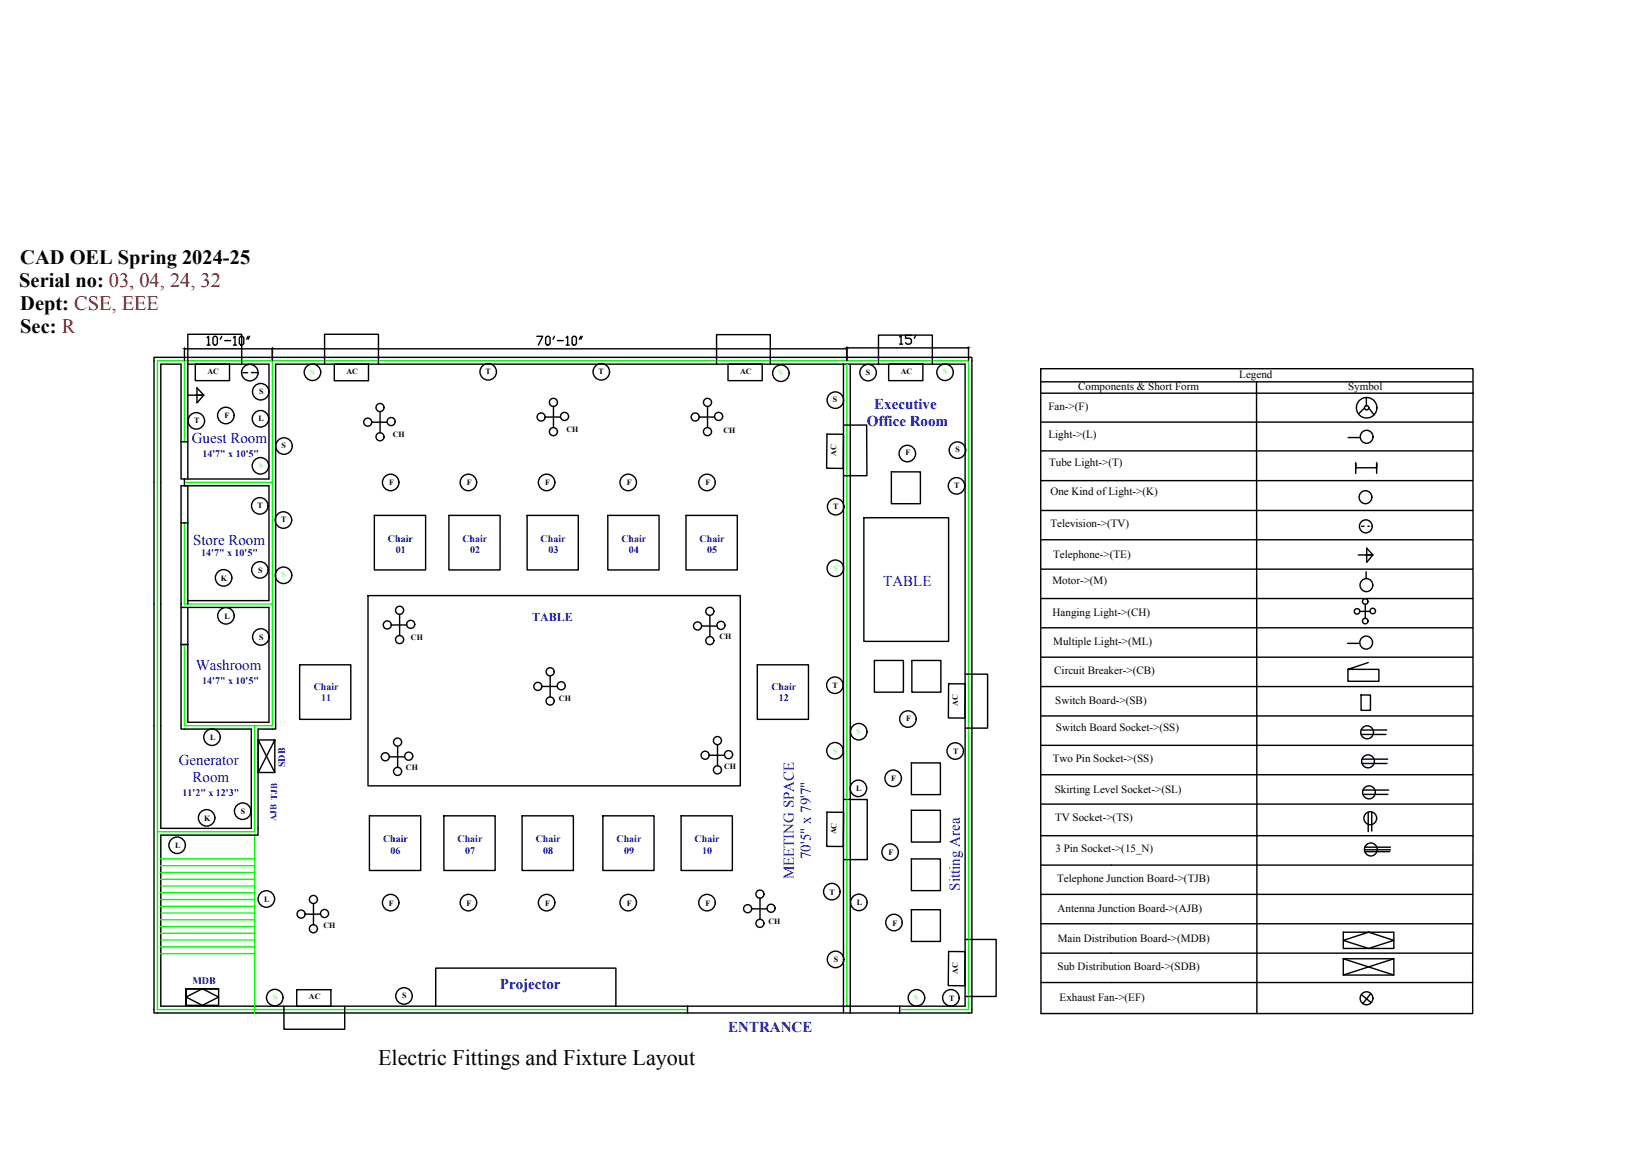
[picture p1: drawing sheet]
<svg xmlns="http://www.w3.org/2000/svg" width="297mm" height="210mm" viewBox="0 0 297 210" stroke-linecap="round" stroke-linejoin="round" font-family="sans-serif">
<!-- layer: 0 -->
<g fill="none" stroke="#0f0" stroke-width=".25">
<path d="M33.3 65.2v14.7M49.2 65.2v66h-15.9v-14.7M153.1 65.8v116.1M33.3 87.2h15.9M33.3 94.5v14.7h15.9M46 131.2v19.2h-17.5M29.1 159h16.9M29.1 157.7h16.9M29.1 156.5h16.9M29.1 155.3h16.9M46 151v32.1M29.1 160.2h16.9"/>
<path d="M29.1 161.4h16.9M29.1 162.6h16.9M29.1 163.9h16.9M29.1 165.1h16.9M29.1 166.3h16.9M29.1 167.5h16.9M29.1 168.7h16.9M29.1 170h16.9M29.1 171.2h16.9M29.1 172.4h16.9M124.3 182.5h-95.8v-117.3h146.6v117.3h-12.4"/>
</g>
<g fill="none" stroke="#000" stroke-width=".25">
<path d="M32.7 79.9v-14.1h-3.6v84h16.3v-18h-12.7v-15.3h1.3h-1.3v-6.7M32.7 79.9v6.7h.6M32.7 79.9h1.3M33.3 62.9v2.2M33.5 63.1h15.6M34 71.4h2.8l-1.2 1.4v-2.7l1.2 1.3h-1.4M34 65.8h14.6v20.8h-15.3M34 65.8v20.8M35.3 65.8h6.2v3h-6.2zM37.5 61.1l.2-.3v1.6M37.5 62.4h.5M38.8 60.8h.2l.3 .3v1l-.3 .3h-.2l-.3-.3v-1z"/>
<path d="M40.1 60.8l-.3 .5M40.6 61.6h1.1M42.2 61.1l.3-.3v1.6M42.2 62.4h.5M43.3 61.1l.2-.3h.3l.3 .3v1l-.3 .3h-.3l-.2-.3zM43.7 65.8v-5.4h-9.7v5.4M43.9 67.4h.9M44.9 60.8l-.3 .5M45.1 60.8l-.2 .5M45.5 67.4h.9M49.2 62.9v2.2M49.3 63.1h103.7"/>
<path d="M49.8 65.8h124.7v116.1h-145.4v-30.9h17.6v-19.2h3.1zM60.4 65.8h6.2v3h-6.2zM67.2 76.3h2.8M68.4 65.8v-5.4h-9.7v5.4M68.7 74.4v3.8M97.1 60.8h1l-.8 1.6M98.6 75.4h2.7M98.6 61.1l.3-.3h.3l.2 .3v1l-.2 .3h-.3l-.3-.3zM100.1 73.5v3.8M100.2 60.8l-.2 .5M100.8 61.6h1M102.4 61.1l.2-.3v1.6"/>
<path d="M102.4 62.4h.5M103.4 61.1l.3-.3h.3l.2 .3v1l-.2 .3h-.3l-.3-.3zM105 60.8l-.3 .5M105.3 60.8l-.3 .5M126.4 75.4h2.8M127.9 73.5v3.8M131.6 65.8h6.2v3h-6.2zM139.3 65.9v-5.4h-9.8v5.4M149.5 78.5h3l-.1 6.2h-3zM152.5 76.9l4.2-.1v9.2h-4.2M152.5 65.8v117.3M153.1 62.7v2.4"/>
<path d="M153.2 62.9h21.8M153.7 65.8v117.3M158.8 65.8v-5.2h9.8v5.2M160.7 65.8h6.1v3h-6.1zM162.7 60.9l.2-.3v1.6M162.7 62.2h.5M164.8 60.6h-1.1v.6h.8l.3 .2v.6l-.3 .2h-.5l-.3-.2M165.6 60.6l-.3 .6M175.1 62.7v2.4M188.2 66.7h78.1v84.4h-78.1zM188.2 71.1h78.3M188.2 69h78"/>
<path d="M188.2 76.3h78.1M227.2 69v114.2M243.7 79.1h2.2M246.7 73.8l-1.1 1M247 71.9v1.5M247.4 73.8l1 1.2M32.7 94.5h1.3M33.3 86.6v1.2h15.3v20.8h-14.6M34 94.5v-6.7h-1.3v22h15.9v20.8h-14.6v-20.8M34 94.5v14.7M67.7 93.2h9.2v9.8h-9.2zM81.2 93.2h9.2v9.8h-9.2z"/>
<path d="M95.3 93.2h9.2v9.8h-9.2zM109.9 93.2h9.3v9.8h-9.3zM124 93.2h9.3v9.8h-9.3zM156.2 93.6h15.3v22.4h-15.3zM161.1 85.3h5.3v5.8h-5.3zM188.2 81.5h78.1M188.2 86.9h78.1M188.2 92.3h78.1M188.2 97.6h78.1M245.1 85.6v-1.9v.9h3.8v-.9v1.9M246.2 95.2h.4M247.3 95.2h.2"/>
<path d="M66.5 107.7h67.3v34.4h-67.3zM70.8 113h2.7M72.2 111.1v3.8M126.9 113.2h2.7M128.3 111.3v3.8M158.1 119.4h5.2v5.7h-5.2zM164.9 119.4h5.2v5.7h-5.2zM188.2 102.9h78.1M188.2 108.2h78.1M188.2 113.5h78.1M188.2 118.8h78.1M243.6 116.3h2.2"/>
<path d="M245.6 100.3h2.6l-1.1 1.3v-2.5l1.1 1.2h-1.3M245.8 110.5h1.9M246.8 109.3v2.5M247 103.4v1.2M247.4 119.8l-3.7 1.2h5.6v2.2h-5.6v-2.2M46.7 133.8l3 5.9M49.7 133.8h-3v5.9h3v-5.9l-3 5.9M54.2 120.2h9.2v9.9h-9.2zM70.4 136.8h2.8M71.9 134.9v3.8M98 124.1h2.7M99.5 122.2v3.8"/>
<path d="M128.2 136.6h2.8M129.7 134.6v3.9M136.9 120.2h9.3v9.9h-9.3zM164.8 137.9h5.2v5.8h-5.2zM171.5 123.6h3l-.1 6.2h-2.9zM174.5 121.9h4v9.7h-4M188.2 124.1h78.1M188.2 129.4h78.1M188.2 134.8h78.1M246.1 125.7h1.7v2.7h-1.7zM246.1 132h4.6M246.1 132.8h4.5"/>
<path d="M246.2 137.3h4.7M246.2 138h4.5M66.8 147.5h9.3v9.9h-9.3zM80.2 147.5h9.3v9.9h-9.3zM94.4 147.5h9.3v9.9h-9.3zM109 147.5h9.2v9.9h-9.2zM123.1 147.5h9.3v9.9h-9.3zM149.5 146.8l3 .1-.1 6.1h-2.9zM152.5 144.5l4.3 .1v10.8h-4.3M164.8 146.5h5.2v5.7h-5.2zM164.8 155.3h5.2v5.7h-5.2zM188.2 151.1v26.5"/>
<path d="M188.2 140.1h78.1M188.2 145.4h78.1M188.2 156.4h78M246.4 142.8h4.6M246.4 143.6h4.5M246.7 153.2h4.7M246.7 154h4.6M246.7 153.6h4.7M247.4 146.9v3.5M248 146.9v3.3M266.3 151.1l-.1 26.5M39.5 178.8h-5.9h5.9v3h-5.9v-3v3"/>
<path d="M53.6 178.9h6.2v3h-6.2zM55.2 165.3h2.8M56.7 163.4v3.8M135.9 164.3h2.8M137.4 162.4v3.8M164.8 164.5h5.2v5.7h-5.2zM171.5 172h3l-.1 6.2h-3zM174.5 169.8h5.6v10.4h-5.6M188.2 177.6v5.6h78v-5.6M188.2 161.7h78M188.2 167h78M188.2 172.3h78"/>
<path d="M188.2 177.6h78M242.9 168.5h9.1v3h-9.1zM242.9 173.3h9.1v3h-9.1zM242.9 170l4.5-1.5 4.6 1.5-4.6 1.5zM242.9 173.3l9.1 3M246.1 179.8l1.8 1.5M247.8 179.6l-1.4 1.8M252 173.3l-9.1 3M33.6 180.3l3-1.5 2.9 1.5-2.9 1.5zM51.3 181.9v4.2h11v-4.2M78.8 181.9v-6.9h32.5v6.9M124.3 183.1h-96.5v-118.5h147.9v118.5h-22"/>
<path d="M124.3 183.1h29.4M124.3 181.9v1.2M162.7 181.9v1.2"/>
<circle cx="35.5" cy="76.1" r="1.49"/>
<circle cx="40.8" cy="75.1" r="1.49"/>
<circle cx="45.2" cy="67.4" r="1.49"/>
<circle cx="47.1" cy="75.7" r="1.49"/>
<circle cx="47.1" cy="70.8" r="1.49"/>
<circle cx="56.5" cy="67.3" r="1.49"/>
<circle cx="66.5" cy="76.3" r=".73"/>
<circle cx="68.7" cy="79" r=".73"/>
<circle cx="68.7" cy="73.7" r=".73"/>
<circle cx="70.7" cy="76.2" r=".73"/>
<circle cx="88.3" cy="67.2" r="1.49"/>
<circle cx="97.8" cy="75.4" r=".73"/>
<circle cx="100.1" cy="72.7" r=".73"/>
<circle cx="100.1" cy="78" r=".73"/>
<circle cx="102.1" cy="75.3" r=".73"/>
<circle cx="108.7" cy="67.2" r="1.49"/>
<circle cx="125.7" cy="75.4" r=".73"/>
<circle cx="127.9" cy="78" r=".73"/>
<circle cx="127.9" cy="72.7" r=".73"/>
<circle cx="129.9" cy="75.3" r=".73"/>
<circle cx="141.2" cy="67.5" r="1.49"/>
<circle cx="151" cy="72.3" r="1.49"/>
<circle cx="156.9" cy="67.4" r="1.49"/>
<circle cx="170.9" cy="67.3" r="1.49"/>
<circle cx="247.1" cy="79" r="1.16"/>
<circle cx="247.1" cy="73.7" r="1.85"/>
<circle cx="247.1" cy="73.7" r=".39"/>
<circle cx="47" cy="91.5" r="1.49"/>
<circle cx="47.1" cy="84.2" r="1.49"/>
<circle cx="51.2" cy="94" r="1.49"/>
<circle cx="51.3" cy="80.6" r="1.49"/>
<circle cx="70.6" cy="87.2" r="1.49"/>
<circle cx="84.7" cy="87.2" r="1.49"/>
<circle cx="98.8" cy="87.2" r="1.49"/>
<circle cx="113.6" cy="87.2" r="1.49"/>
<circle cx="127.8" cy="87.2" r="1.49"/>
<circle cx="151.1" cy="91.6" r="1.49"/>
<circle cx="164" cy="82" r="1.49"/>
<circle cx="172.9" cy="87.8" r="1.49"/>
<circle cx="173.1" cy="81.4" r="1.49"/>
<circle cx="246.9" cy="89.9" r="1.16"/>
<circle cx="246.9" cy="95.2" r="1.16"/>
<circle cx="40.4" cy="104.5" r="1.49"/>
<circle cx="40.8" cy="111.3" r="1.49"/>
<circle cx="47" cy="103" r="1.49"/>
<circle cx="47.2" cy="115.2" r="1.49"/>
<circle cx="51.3" cy="104" r="1.49"/>
<circle cx="70" cy="113" r=".73"/>
<circle cx="72.2" cy="110.3" r=".73"/>
<circle cx="72.2" cy="115.6" r=".73"/>
<circle cx="74.2" cy="112.9" r=".73"/>
<circle cx="126.1" cy="113.2" r=".73"/>
<circle cx="128.3" cy="115.8" r=".73"/>
<circle cx="128.3" cy="110.5" r=".73"/>
<circle cx="130.3" cy="113.1" r=".73"/>
<circle cx="151" cy="102.7" r="1.49"/>
<circle cx="245.3" cy="110.5" r=".5"/>
<circle cx="246.8" cy="112.3" r=".5"/>
<circle cx="246.8" cy="108.8" r=".5"/>
<circle cx="247" cy="116.2" r="1.16"/>
<circle cx="247" cy="105.8" r="1.16"/>
<circle cx="248.2" cy="110.5" r=".5"/>
<circle cx="38.3" cy="133.3" r="1.49"/>
<circle cx="69.7" cy="136.8" r=".73"/>
<circle cx="71.9" cy="134.2" r=".73"/>
<circle cx="71.9" cy="139.5" r=".73"/>
<circle cx="73.9" cy="136.7" r=".73"/>
<circle cx="97.2" cy="124.1" r=".73"/>
<circle cx="99.5" cy="121.5" r=".73"/>
<circle cx="99.5" cy="126.7" r=".73"/>
<circle cx="101.5" cy="124" r=".73"/>
<circle cx="127.5" cy="136.5" r=".73"/>
<circle cx="129.7" cy="133.9" r=".73"/>
<circle cx="129.7" cy="139.2" r=".73"/>
<circle cx="131.7" cy="136.4" r=".73"/>
<circle cx="150.9" cy="123.9" r="1.49"/>
<circle cx="151" cy="135.7" r="1.49"/>
<circle cx="155.3" cy="132.3" r="1.49"/>
<circle cx="164.1" cy="130" r="1.49"/>
<circle cx="172.7" cy="135.8" r="1.49"/>
<circle cx="247.1" cy="132.4" r="1.16"/>
<circle cx="247.3" cy="137.6" r="1.16"/>
<circle cx="32" cy="152.8" r="1.49"/>
<circle cx="37.4" cy="147.9" r="1.49"/>
<circle cx="43.9" cy="146.7" r="1.49"/>
<circle cx="155.2" cy="142.5" r="1.49"/>
<circle cx="160.9" cy="154.1" r="1.49"/>
<circle cx="161.5" cy="140.7" r="1.49"/>
<circle cx="247.5" cy="143.2" r="1.16"/>
<circle cx="247.7" cy="147.9" r="1.16"/>
<circle cx="247.8" cy="153.6" r="1.16"/>
<circle cx="48.2" cy="162.5" r="1.49"/>
<circle cx="54.4" cy="165.3" r=".73"/>
<circle cx="56.7" cy="162.6" r=".73"/>
<circle cx="56.7" cy="167.9" r=".73"/>
<circle cx="58.7" cy="165.2" r=".73"/>
<circle cx="70.6" cy="163.2" r="1.49"/>
<circle cx="84.7" cy="163.2" r="1.49"/>
<circle cx="98.8" cy="163.2" r="1.49"/>
<circle cx="113.6" cy="163.2" r="1.49"/>
<circle cx="127.8" cy="163.2" r="1.49"/>
<circle cx="135.2" cy="164.3" r=".73"/>
<circle cx="137.4" cy="161.6" r=".73"/>
<circle cx="137.4" cy="166.9" r=".73"/>
<circle cx="139.4" cy="164.2" r=".73"/>
<circle cx="150.4" cy="161.2" r="1.49"/>
<circle cx="151.1" cy="173.5" r="1.49"/>
<circle cx="155.3" cy="163.1" r="1.49"/>
<circle cx="161.6" cy="166.8" r="1.49"/>
<circle cx="49.7" cy="180.4" r="1.49"/>
<circle cx="73" cy="180.1" r="1.49"/>
<circle cx="165.7" cy="180.4" r="1.49"/>
<circle cx="171.9" cy="180.4" r="1.49"/>
<circle cx="247" cy="180.5" r="1.16"/>
</g>
<path d="M33.3 63.1l.2-.1zM49.1 63l.1 .1zM49.2 63.1l.1-.1zM153 63l.1 .1zM153.1 62.9h.1zM175 62.9h.1z" fill="#000" stroke="#000" stroke-width=".18"/>
<text font-size="4" x="68.4" y="192.6">Electric Fittings and Fixture Layout</text>
<g font-size="3.7">
<text x="3.7" y="47.7">CAD OEL Spring 2024-25</text>
<text x="3.5" y="51.8">Serial no: 03, 04, 24, 32</text>
<text x="3.7" y="56">Dept: CSE, EEE</text>
<text x="3.7" y="60.2">Sec: R</text>
</g>
<g font-size="2.7" fill="#00f">
<text x="156.7" y="76.9">Office Room</text>
<text x="158.1" y="73.9">Executive</text>
<text x="34.7" y="80.1">Guest Room</text>
<text x="34.9" y="98.5">Store Room</text>
<text x="159.7" y="106">TABLE</text>
<text x="35.4" y="121.2">Washroom</text>
<text x="32.3" y="138.3">Generator</text>
<text x="34.8" y="141.3">Room</text>
<text x="146.6" y="155.3" transform="rotate(-90 146.6 155.3)">70'5&quot; x 79'7&quot;</text>
<text x="143.5" y="159" transform="rotate(-90 143.5 159)">MEETING SPACE</text>
<text x="173.5" y="161" transform="rotate(-90 173.5 161)">Sitting Area</text>
<text x="90.4" y="178.8">Projector</text>
<text x="131.7" y="186.6">ENTRANCE</text>
</g>
<text font-size="2.2" fill="#00f" x="96.2" y="112.2">TABLE</text>
<g font-size="2">
<text x="194.9" y="70.6">Components &amp; Short Form</text>
<text x="224.1" y="68.3">Legend</text>
<text x="243.7" y="70.6">Symbol</text>
<text x="189.5" y="74.2">Fan-&gt;(F)</text>
<text x="189.6" y="79.1">Light-&gt;(L)</text>
<text x="189.7" y="84.2">Tube Light-&gt;(T)</text>
<text x="189.9" y="89.4">One Kind of Light-&gt;(K)</text>
<text x="189.9" y="95.2">Television-&gt;(TV)</text>
<text x="190.4" y="100.8">Telephone-&gt;(TE)</text>
<text x="190.3" y="105.6">Motor-&gt;(M)</text>
<text x="190.3" y="111.3">Hanging Light-&gt;(CH)</text>
<text x="190.4" y="116.6">Multiple Light-&gt;(ML)</text>
<text x="190.6" y="121.9">Circuit Breaker-&gt;(CB)</text>
<text x="190.8" y="127.2">Switch Board-&gt;(SB)</text>
<text x="190.3" y="137.8">Two Pin Socket-&gt;(SS)</text>
<text x="190.9" y="132.2">Switch Board Socket-&gt;(SS)</text>
<text x="190.7" y="143.3">Skirting Level Socket-&gt;(SL)</text>
<text x="190.7" y="148.4">TV Socket-&gt;(TS)</text>
<text x="190.8" y="154.1">3 Pin Socket-&gt;(15_N)</text>
<text x="191.1" y="159.5">Telephone Junction Board-&gt;(TJB)</text>
<text x="191.2" y="164.9">Antenna Junction Board-&gt;(AJB)</text>
<text x="191.2" y="170.3">Main Distribution Board-&gt;(MDB)</text>
<text x="191.2" y="175.3">Sub Distribution Board-&gt;(SDB)</text>
<text x="191.6" y="181">Exhaust Fan-&gt;(EF)</text>
</g>
<g font-size="1.8" fill="#00f">
<text x="36.6" y="82.5">14'7&quot; x 10'5&quot;</text>
<text x="36.4" y="100.5">14'7&quot; x 10'5&quot;</text>
<text x="70.1" y="97.9">Chair</text>
<text x="71.6" y="100">01</text>
<text x="83.6" y="97.9">Chair</text>
<text x="85" y="100">02</text>
<text x="97.7" y="97.9">Chair</text>
<text x="99.2" y="100">03</text>
<text x="112.3" y="97.9">Chair</text>
<text x="113.7" y="100">04</text>
<text x="126.5" y="97.9">Chair</text>
<text x="127.9" y="100">05</text>
<text x="36.6" y="123.6">14'7&quot; x 10'5&quot;</text>
<text x="56.7" y="124.8">Chair</text>
<text x="139.5" y="124.8">Chair</text>
<text x="58.1" y="126.8">11</text>
<text x="140.8" y="126.8">12</text>
<text x="33" y="143.8">11'2&quot; x 12'3&quot;</text>
<text x="51.5" y="138.7" transform="rotate(-90 51.5 138.7)">SDB</text>
<text x="69.2" y="152.3">Chair</text>
<text x="70.6" y="154.3">06</text>
<text x="82.7" y="152.3">Chair</text>
<text x="84.1" y="154.3">07</text>
<text x="96.8" y="152.3">Chair</text>
<text x="98.2" y="154.3">08</text>
<text x="111.4" y="152.3">Chair</text>
<text x="112.8" y="154.3">09</text>
<text x="125.6" y="152.3">Chair</text>
<text x="126.9" y="154.3">10</text>
<text x="34.8" y="177.9">MDB</text>
</g>
<text font-size="1.6" fill="#00f" x="50" y="148.5" transform="rotate(-90 50 148.5)">AJB TJB</text>
<g font-size="1.4">
<text x="37.5" y="67.5">AC</text>
<text x="46.8" y="71.2">S</text>
<text x="62.6" y="67.5">AC</text>
<text x="87.8" y="67.5">T</text>
<text x="108.2" y="67.5">T</text>
<text x="133.8" y="67.5">AC</text>
<text x="156.6" y="67.7">S</text>
<text x="162.9" y="67.5">AC</text>
<text x="35.1" y="76.5">T</text>
<text x="40.6" y="75.6">F</text>
<text x="46.7" y="76.1">L</text>
<text x="150.6" y="72.7">S</text>
<text x="50.9" y="81.1">S</text>
<text x="71" y="79">CH</text>
<text x="102.4" y="78">CH</text>
<text x="130.8" y="78.2">CH</text>
<text x="151.2" y="82.5" transform="rotate(-89 151.2 82.5)">AC</text>
<text x="163.7" y="82.3">F</text>
<text x="172.7" y="81.7">S</text>
<text x="70.4" y="87.8">F</text>
<text x="84.4" y="87.8">F</text>
<text x="98.6" y="87.8">F</text>
<text x="113.3" y="87.8">F</text>
<text x="127.6" y="87.8">F</text>
<text x="172.5" y="88.2">T</text>
<text x="46.6" y="91.9">T</text>
<text x="50.8" y="94.4">T</text>
<text x="150.6" y="92.1">T</text>
<text x="39.9" y="105">K</text>
<text x="46.7" y="103.6">S</text>
<text x="40.6" y="111.9">L</text>
<text x="46.8" y="115.7">S</text>
<text x="74.3" y="115.6">CH</text>
<text x="130.1" y="115.6">CH</text>
<text x="150.5" y="124.3">T</text>
<text x="101.1" y="126.6">CH</text>
<text x="163.8" y="130.4">F</text>
<text x="173.2" y="127.6" transform="rotate(-89 173.2 127.6)">AC</text>
<text x="38" y="133.8">L</text>
<text x="172.3" y="136.3">T</text>
<text x="73.4" y="139.3">CH</text>
<text x="130.9" y="139.1">CH</text>
<text x="154.8" y="143.1">L</text>
<text x="161.1" y="141.3">F</text>
<text x="36.9" y="148.4">K</text>
<text x="43.6" y="147.2">S</text>
<text x="31.7" y="153.4">L</text>
<text x="151.2" y="150.8" transform="rotate(-89 151.2 150.8)">AC</text>
<text x="160.7" y="154.6">F</text>
<text x="150" y="161.7">T</text>
<text x="47.7" y="163.1">L</text>
<text x="58.5" y="167.8">CH</text>
<text x="70.3" y="163.7">F</text>
<text x="84.3" y="163.7">F</text>
<text x="98.6" y="163.7">F</text>
<text x="113.3" y="163.7">F</text>
<text x="127.6" y="163.7">F</text>
<text x="138.9" y="167.1">CH</text>
<text x="154.9" y="163.7">L</text>
<text x="161.4" y="167.3">F</text>
<text x="150.8" y="174">S</text>
<text x="173.2" y="176" transform="rotate(-90 173.2 176)">AC</text>
<text x="55.8" y="180.6">AC</text>
<text x="72.7" y="180.4">S</text>
<text x="171.6" y="180.9">T</text>
</g>
<g font-size="1.4" fill="#0ff">
<text x="56.1" y="67.7">S</text>
<text x="140.7" y="67.9">S</text>
<text x="170.5" y="67.7">S</text>
<text x="46.8" y="84.6">S</text>
<text x="50.9" y="104.4">S</text>
<text x="150.7" y="103.3">S</text>
<text x="150.7" y="136.3">S</text>
<text x="154.8" y="132.8">S</text>
<text x="49.4" y="180.7">S</text>
<text x="165.2" y="180.9">S</text>
</g>
</svg>
